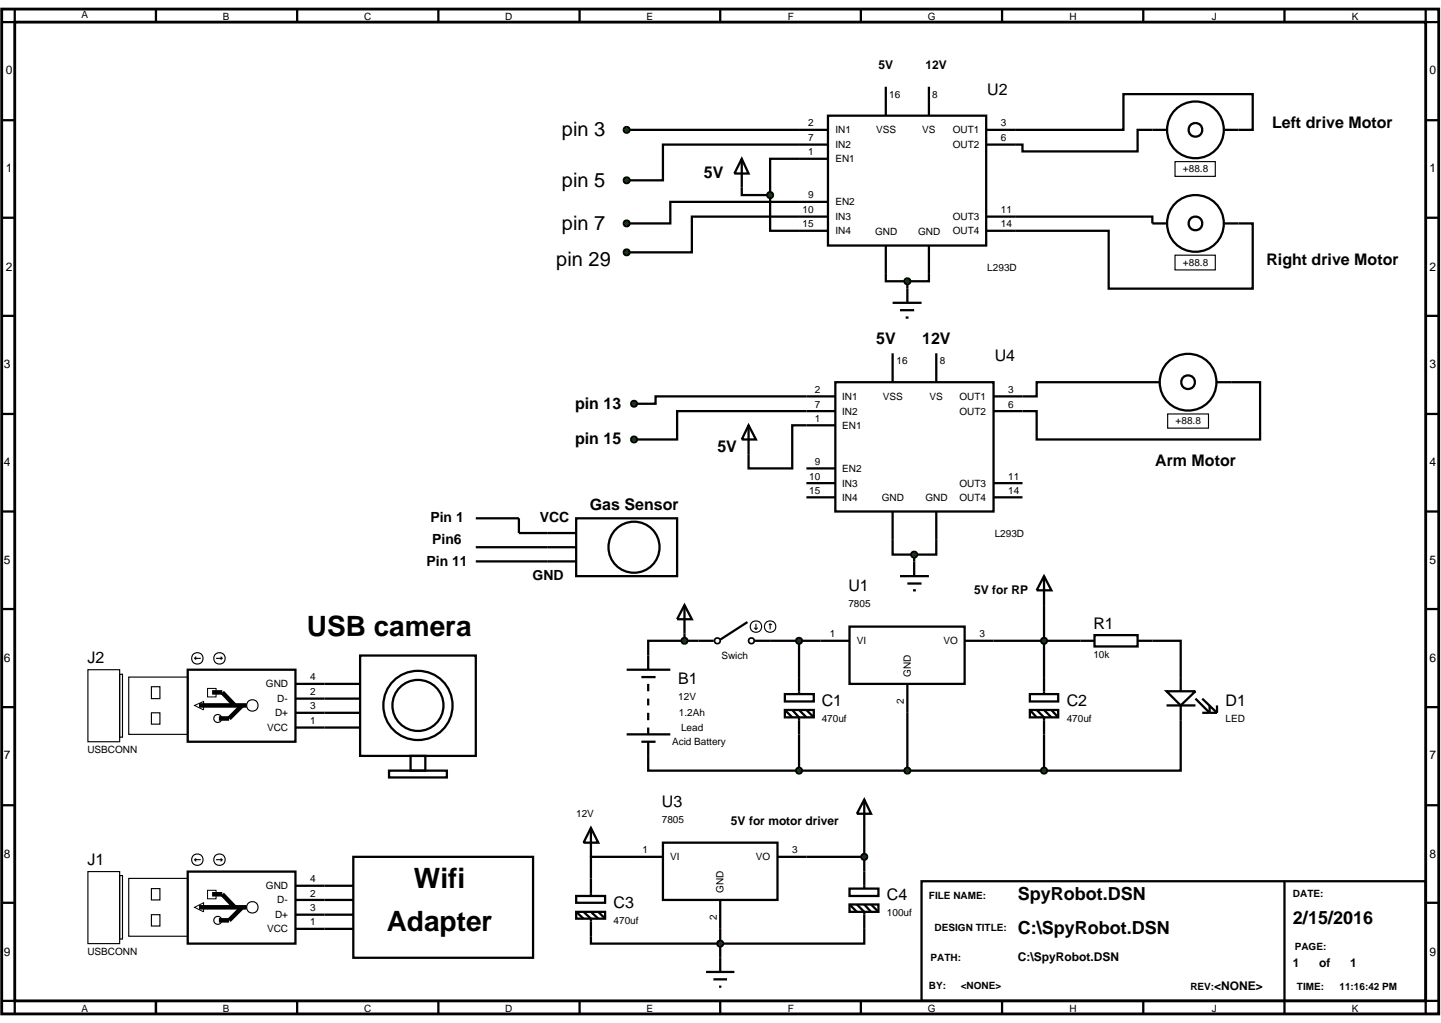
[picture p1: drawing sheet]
<svg xmlns="http://www.w3.org/2000/svg" width="254mm" height="180mm" viewBox="0 0 254 180" stroke-linecap="round" stroke-linejoin="round" font-family="sans-serif">
<path d="M.3 1.6h253.4v177.2h-253.4zM2.6 3.9h248.8v172.6h-248.8z" fill="none" stroke="#000" stroke-width=".5"/>
<g fill="none" stroke="#000" stroke-width=".4">
<path d="M2.6 1.6v2.3h-2.3M27.5 1.6v2.3M52.4 1.6v2.3M77.3 1.6v2.3M102.2 1.6v2.3M127 1.6v2.3M151.8 1.6v2.3M156.2 15.3v5.1M163.8 15.3v5.1M176.7 1.6v2.3M201.6 1.6v2.3M226.5 1.6v2.3"/>
<path d="M251.4 1.6v2.3h2.3M.3 21.2h2.3M.3 38.4h2.3M110.5 22.9h35.5M130.8 33.1v1.3h5M135.8 34.4v6.3h10.2M146 20.4h27.9v22.9h-27.9zM146 28h-10.2v6.4M146 25.5h-29.1v6.3h-6.4M146 35.6h-27.8v3.8h-7.7M146 38.2h-24v6.3h-11.5M173.9 22.9h24.2v-6.3h22.8v6.3h-5"/>
<path d="M173.9 38.2h29.3v1.2h2.5M205.7 22.9h-5.1v3.8h-20.3v-1.2h-6.4M215.9 39.4h5v11.5h-25.4v-10.2h-21.6M251.4 21.2h2.3M251.4 38.4h2.3M.3 55.7h2.3M156.2 43.3v6.3h3.8M157.4 53.4h5.1M158.7 54.7h2.5M159.7 56h.5M160 49.6v3.8M163.8 43.3v6.3h-3.8"/>
<path d="M251.4 55.7h2.3M.3 73h2.3M142.2 69.9h-26.6v1.3h-3.8M142.2 72.5h-22.8v5h-7.6M142.2 75h-2.5v7.6h-7.7v-2.5M201.9 67.4h-19.1v2.5h-2.5M217.1 67.4h5.1v10.1h-39.4v-5h-2.5M251.4 73h2.3M.3 90.2h2.3M157.4 95.2v2.6h3.8M161.2 97.8v1.2M165.1 95.2v2.6h-3.9"/>
<path d="M251.4 90.2h2.3M.3 107.4h2.3M33.1 118.1h19v12.7h-19zM63.5 115.6h20.4v17.7h-20.4zM110.5 118.1h7.7M113.1 119.4h2.5M120.7 113h-6.4v5.1M120.7 113h5.3M120.7 111.7v1.3M131.8 109.7l-4.8 3.1M133 113h16.8M140.9 113v6.4"/>
<path d="M149.8 110.5h20.3v10.1h-20.3zM170.1 113h22.9M184.1 101.6l1.3 2.5h-2.6zM184.1 101.6v17.8M193 112h7.6v2h-7.6zM200.6 113h7.6v8.9M251.4 107.4h2.3M.3 124.7h2.3M52.1 125.7h11.4M52.1 128.3h11.4M52.1 123.2h11.4M52.1 120.6h11.4"/>
<path d="M68.6 135.9h10.2v1.2h-10.2zM72.4 133.3h2.6v2.6h-2.6zM110.5 129.5h7.7M113.1 130.8h2.5M114.3 130.8v5.1h26.6M114.3 120.6v1.3M114.3 123.2v1.2M114.3 125.7v1.3M114.3 128.3v1.2M140.9 129.5v6.4M140.9 135.9h43.2M160 120.6v15.3"/>
<path d="M184.1 129.5v6.4M205.7 121.9h5.1l-2.6 2.5zM205.7 124.4h5.1M208.2 124.4v11.5h-24.1M210.8 123.2l2.5 2.5v-1.3M212 123.2l2.6 2.5M212 125.7h2.6M214.6 124.4v1.3M251.4 124.7h2.3M.3 142h2.3M.3 159.2h2.3M33.1 153.7h19v12.7h-19z"/>
<path d="M52.1 158.7h10.2M52.1 156.2h10.2M62.3 151.1h31.7v17.8h-31.7zM116.9 148.6h20.2v10.1h-20.2zM116.9 151.1h-12.7v3.8M127 158.7v12.7M137.1 151.1h15.3M152.4 141l1.2 2.5h-2.5zM152.4 141v12.7M162.5 155.4h88.9v21.1h-88.9zM226.5 155.4v23.4M251.4 142h2.3"/>
<path d="M251.4 159.2h2.3M.3 176.5h2.3v2.3M27.5 176.5v2.3M52.1 163.8h10.2M52.1 161.3h10.2M52.4 176.5v2.3M77.3 176.5v2.3M102.2 176.5v2.3M124.5 171.4h5M125.8 172.7h2.4M126.8 174h.4M127 176.5v2.3"/>
<path d="M151.8 176.5v2.3M152.4 163.8v2.6h-48.2v-1.3M176.7 176.5v2.3M201.6 176.5v2.3M253.7 176.5h-2.3v2.3"/>
<circle cx="210.8" cy="22.9" r="1.21"/>
<circle cx="210.8" cy="39.4" r="1.21"/>
<circle cx="210.8" cy="39.4" r="5"/>
<circle cx="210.8" cy="22.9" r="5"/>
<circle cx="73.7" cy="124.4" r="4.5"/>
<circle cx="73.7" cy="124.4" r="6.1"/>
</g>
<g fill="none" stroke="#000" stroke-width=".3">
<circle cx="126.5" cy="113" r=".51"/>
<circle cx="132.5" cy="113" r=".51"/>
</g>
<g fill="none" stroke="#000" stroke-width=".2">
<path d="M207.2 28.5h7.1v2.6h-7.1zM207.2 45h7.1v2.6h-7.1zM15.5 118.1h5.6v12.7h-5.6zM21.1 118.9h.5v11.1h-.5zM22.7 119.4h10.4v10.1h-10.4zM34.3 116.1h1.1M34.3 116.1l.3 .2M34.6 115.8l-.3 .3M38.1 116.1h1.1M38.9 115.8l.3 .3M39.2 116.1l-.3 .2M133 110.7l.3 .3"/>
<path d="M133.3 110v1M133.6 110.7l-.3 .3M135.8 110l-.2 .2M135.8 110l.3 .2M135.8 110v1M26.7 121.1h1.5v2.1h-1.5zM26.7 125.7h1.5v2h-1.5zM15.5 153.7h5.6v12.7h-5.6zM21.1 154.4h.5v11.2h-.5zM22.7 154.9h10.4v10.2h-10.4zM26.7 156.7h1.5v2h-1.5zM34.3 151.6h1.1"/>
<path d="M34.3 151.6l.3 .3M34.6 151.4l-.3 .2M38.1 151.6h1.1M38.9 151.4l.3 .2M39.2 151.6l-.3 .3M26.7 161.3h1.5v2h-1.5z"/>
<circle cx="34.8" cy="116.1" r="1.01"/>
<circle cx="38.7" cy="116.1" r="1.01"/>
<circle cx="133.3" cy="110.5" r="1.01"/>
<circle cx="135.8" cy="110.5" r="1.01"/>
<circle cx="38.4" cy="126.7" r=".7"/>
<circle cx="44.5" cy="124.4" r="1.01"/>
<circle cx="34.8" cy="151.6" r="1.01"/>
<circle cx="38.7" cy="151.6" r="1.01"/>
<circle cx="38.4" cy="162.3" r=".7"/>
<circle cx="44.5" cy="160" r="1.01"/>
</g>
<path d="M35.1 124.4h8.4M37.4 122.1h1.8l2.2 2.3M42.7 124.4l-2.3 2.3h-1.8M35.1 160h8.4M37.4 157.7h1.8l2.2 2.3M42.7 160l-2.3 2.3h-1.8" fill="none" stroke="#000" stroke-width=".8" stroke-linecap="butt"/>
<path d="M34.3 124.4l1.6-.7v1.5zM36.6 121.4h1.5v1.5h-1.5zM34.3 160l1.6-.8v1.6zM36.6 157h1.5v1.5h-1.5z" fill="none" stroke="#000" stroke-width=".18"/>
<g fill="#004000" stroke="#000" stroke-width=".4">
<path d="M183.7 112.7l.4-.2-.5 .5zM184.1 112.5l.4 .2 .1 .3zM184.1 113.5l.5-.5-.2 .4zM183.6 113l.5 .5-.4-.2z"/>
<path d="M159.7 135.5l.3-.1-.5 .5zM160 135.4l.3 .1 .2 .4zM160.5 135.9l-.2 .4-.3 .1zM159.5 135.9l.5 .5-.4-.2z"/>
</g>
<g fill="#004000">
<path d="M184.1 112.5l.5 .5-.5 .5-.5-.5z"/>
<path d="M160 135.4l.5 .5-.5 .5-.5-.5z"/>
</g>
<g fill="none" stroke="#000" stroke-width=".4">
<path d="M101.6 158h5.1v1.2h-5.1zM104.2 154.9v3.1M149.8 156.7h5.1v1.3h-5.1zM149.8 159.5h5.1v1.3h-5.1zM149.8 159.5l1.3 1.3M151.1 159.5l1.3 1.3v3M152.4 153.7v3M152.4 159.5l1.2 1.3M153.6 159.5l1.3 1.3M101.6 160.8h5.1v1.2h-5.1zM101.6 160.8l1.3 1.2M102.9 160.8l1.3 1.2v3.1"/>
<path d="M104.2 160.8l1.3 1.2M105.5 160.8l1.2 1.2"/>
</g>
<g fill="#004000" stroke="#000" stroke-width=".4">
<path d="M126.7 166l.3-.1-.5 .5zM127 165.9l.3 .1 .2 .4zM127.5 166.4l-.2 .4-.3 .1zM126.5 166.4l.5 .5-.3-.1z"/>
<path d="M152 150.8l.4-.2-.5 .5zM152.4 150.6l.4 .2 .1 .3zM152.9 151.1l-.2 .4-.3 .1zM151.9 151.1l.5 .5-.3-.1z"/>
</g>
<g fill="#004000">
<path d="M127 165.9l.5 .5-.5 .5-.5-.5z"/>
<path d="M152.4 150.6l.5 .5-.5 .5-.5-.5z"/>
</g>
<path d="M120.7 106.7l1.3 2.5h-2.6zM120.7 106.7v5M104.2 146l1.3 2.6h-2.6zM104.2 146v5.1" fill="none" stroke="#000" stroke-width=".4"/>
<path d="M120.3 112.7l.4-.2-.5 .5zM120.7 112.5l.4 .2 .1 .3zM121.2 113l-.2 .4-.3 .1zM120.2 113l.5 .5-.3-.1z" fill="#004000" stroke="#000" stroke-width=".4"/>
<path d="M120.2 113l.5-.5 .5 .5-.5 .5z" fill="#004000"/>
<path d="M140.9 119.4v3M138.4 122.4h5.1v1.3h-5.1zM138.4 125.2h5.1v1.3h-5.1zM138.4 125.2l1.3 1.3M139.7 125.2l1.2 1.3v3M140.9 125.2l1.3 1.3M142.2 125.2l1.3 1.3" fill="none" stroke="#000" stroke-width=".4"/>
<g fill="#004000" stroke="#000" stroke-width=".4">
<path d="M140.5 112.7l.4-.2-.5 .5zM140.9 112.5l.4 .2 .1 .3zM141.4 113l-.2 .4-.3 .1zM140.4 113l.5 .5-.3-.1z"/>
<path d="M140.5 135.6l.4-.2-.5 .5zM140.9 135.4l.3 .1 .2 .4zM141.4 135.9l-.1 .3-.4 .2zM140.4 135.9l.5 .5-.3-.1z"/>
</g>
<g fill="#004000">
<path d="M140.4 113l.5-.5 .5 .5-.5 .5z"/>
<path d="M140.4 135.9l.5-.5 .5 .5-.5 .5z"/>
</g>
<path d="M184.1 119.4v3M181.6 122.4h5v1.3h-5zM181.6 125.2h5v1.3h-5zM181.6 125.2l1.2 1.3M182.8 125.2l1.3 1.3v3M184.1 125.2l1.3 1.3M185.4 125.2l1.2 1.3" fill="none" stroke="#000" stroke-width=".4"/>
<path d="M183.7 135.6l.4-.2-.5 .5zM184.1 135.4l.3 .1 .2 .4zM184.1 136.4l.5-.5-.1 .3zM183.6 135.9l.5 .5-.4-.2z" fill="#004000" stroke="#000" stroke-width=".4"/>
<path d="M184.1 135.4l.5 .5-.5 .5-.5-.5z" fill="#004000"/>
<g fill="none" stroke="#000" stroke-width=".4">
<path d="M142.2 69.9h5.1M142.2 72.5h5.1M142.2 75h5.1M147.3 67.4h27.9v22.8h-27.9zM157.4 62.3v5.1M165.1 62.3v5.1M175.2 69.9h5.1M175.2 72.5h5.1M142.2 85.2h5.1M142.2 87.7h5.1M142.2 82.6h5.1M157.4 90.2v5"/>
<path d="M165.1 90.2v5M175.2 85.2h5.1M175.2 87.7h5.1"/>
</g>
<path d="M159.6 49.3l.4-.2-.5 .5zM160 49.1l.3 .1 .2 .4zM160.5 49.6l-.2 .4-.3 .1zM159.5 49.6l.5 .5-.4-.2z" fill="#004000" stroke="#000" stroke-width=".4"/>
<path d="M159.5 49.6l.5-.5 .5 .5-.5 .5z" fill="#004000"/>
<path d="M161.2 99v2.6M158.7 101.6h5.1M160 102.9h2.5M161 104.1h.5" fill="none" stroke="#000" stroke-width=".4"/>
<path d="M160.9 97.4l.3-.1-.5 .5zM161.2 97.3l.3 .1 .2 .4zM161.7 97.8l-.1 .3-.4 .2zM160.7 97.8l.5 .5-.3-.1z" fill="#004000" stroke="#000" stroke-width=".4"/>
<path d="M161.2 97.3l.5 .5-.5 .5-.5-.5z" fill="#004000"/>
<path d="M130.8 28l1.2 2.6h-2.5zM130.8 28v5.1" fill="none" stroke="#000" stroke-width=".4"/>
<g fill="#004000" stroke="#000" stroke-width=".4">
<path d="M135.5 34l.3-.1-.5 .5zM135.8 33.9l.4 .2 .1 .3zM136.3 34.4l-.1 .3-.4 .2zM135.3 34.4l.5 .5-.3-.1z"/>
<path d="M110.1 22.6l.4-.2-.5 .5zM110.5 22.4l.3 .1 .2 .4zM111 22.9l-.1 .3-.4 .2zM110 22.9l.5 .5-.4-.2z"/>
<path d="M110.2 31.4l.3-.1-.5 .5zM110.5 31.3l.3 .1 .2 .4zM110.5 32.3l.5-.5-.2 .4zM110 31.8l.5 .5-.4-.2z"/>
<path d="M110.1 39.1l.4-.2-.5 .5zM110.5 38.9l.3 .1 .2 .4zM110.5 39.9l.5-.5-.2 .4zM110 39.4l.5 .5-.4-.2z"/>
<path d="M110.2 44.1l.3-.1-.5 .5zM110.5 44l.3 .1 .2 .4zM110.5 45l.5-.5-.2 .4zM110 44.5l.5 .5-.4-.2z"/>
</g>
<g fill="#004000">
<path d="M135.8 33.9l.5 .5-.5 .5-.5-.5z"/>
<path d="M110 22.9l.5-.5 .5 .5-.5 .5z"/>
<path d="M110.5 31.3l.5 .5-.5 .5-.5-.5z"/>
<path d="M110 39.4l.5-.5 .5 .5-.5 .5z"/>
<path d="M110.5 44l.5 .5-.5 .5-.5-.5z"/>
</g>
<path d="M205.9 73h7.2v2.5h-7.2z" fill="none" stroke="#000" stroke-width=".2"/>
<g fill="none" stroke="#000" stroke-width=".4">
<path d="M201.9 67.4h2.5M214.6 67.4h2.5"/>
<circle cx="209.5" cy="67.4" r="1.21"/>
<circle cx="209.5" cy="67.4" r="5"/>
</g>
<g fill="#004000" stroke="#000" stroke-width=".4">
<path d="M111.5 70.8l.3-.1-.5 .5zM111.8 70.7l.3 .1 .2 .4zM111.8 71.7l.5-.5-.2 .4zM111.3 71.2l.5 .5-.4-.2z"/>
<path d="M111.5 77.1l.3-.1-.5 .5zM111.8 77l.3 .1 .2 .4zM111.8 78l.5-.5-.2 .4zM111.3 77.5l.5 .5-.4-.2z"/>
</g>
<g fill="#004000">
<path d="M111.8 70.7l.5 .5-.5 .5-.5-.5z"/>
<path d="M111.8 77l.5 .5-.5 .5-.5-.5z"/>
</g>
<g fill="none" stroke="#000" stroke-width=".4">
<path d="M132 75l1.3 2.5h-2.5zM132 75v5.1M83.9 91.4h7.6v2.6h10.1M83.9 96.5h17.7M83.9 99h17.7M101.6 91.4h17.8v10.2h-17.8z"/>
<circle cx="111.8" cy="96.5" r="4.5"/>
</g>
<g font-size="4.9">
<text x="54.1" y="112.2">USB camera</text>
<text x="73" y="156.6">Wifi</text>
<text x="68.2" y="164.2">Adapter</text>
</g>
<g font-size="3.5">
<text x="99.1" y="24">pin 3</text>
<text x="99.1" y="32.9">pin 5</text>
<text x="99.1" y="40.5">pin 7</text>
<text x="98.1" y="46.9">pin 29</text>
</g>
<g font-size="3.2">
<text x="179.5" y="158.8">SpyRobot.DSN</text>
<text x="179.5" y="164.7">C:\SpyRobot.DSN</text>
<text x="228" y="162.9">2/15/2016</text>
</g>
<g font-size="2.8">
<text x="174.1" y="16.8">U2</text>
<text x="224.3" y="22.6">Left drive Motor</text>
<text x="124.1" y="31.5">5V</text>
<text x="223.3" y="46.7">Right drive Motor</text>
<text x="154.5" y="60.7">5V</text>
<text x="162.6" y="60.7">12V</text>
<text x="175.4" y="63.7">U4</text>
<text x="101.4" y="72.1">pin 13</text>
<text x="101.4" y="78.4">pin 15</text>
<text x="126.5" y="79.7">5V</text>
<text x="203.7" y="82.3">Arm Motor</text>
<text x="104" y="89.9">Gas Sensor</text>
<text x="149.6" y="104.2">U1</text>
<text x="192.8" y="110.9">R1</text>
<text x="15.4" y="117">J2</text>
<text x="119.6" y="120.7">B1</text>
<text x="144.9" y="124.5">C1</text>
<text x="188.1" y="124.5">C2</text>
<text x="216.1" y="124.5">D1</text>
<text x="116.7" y="142.3">U3</text>
<text x="15.4" y="152.5">J1</text>
<text x="108.2" y="160.1">C3</text>
<text x="156.4" y="158.8">C4</text>
</g>
<g font-size="2.5">
<text x="75.9" y="92.1">Pin 1</text>
<text x="76.2" y="95.9">Pin6</text>
<text x="95.2" y="92.1">VCC</text>
<text x="75.2" y="99.7">Pin 11</text>
<text x="93.9" y="102.3">GND</text>
</g>
<g font-size="2.1">
<text x="1" y="13.1">0</text>
<text x="154.9" y="12.1">5V</text>
<text x="163.2" y="12.1">12V</text>
<text x="252.1" y="13.1">0</text>
<text x="1" y="30.4">1</text>
<text x="252.1" y="30.4">1</text>
<text x="1" y="47.7">2</text>
<text x="252.1" y="47.7">2</text>
<text x=".7" y="64.9">3</text>
<text x="252.1" y="64.9">3</text>
<text x=".7" y="82.2">4</text>
<text x="252.1" y="82.2">4</text>
<text x=".7" y="99.4">5</text>
<text x="252.1" y="99.4">5</text>
<text x="171.8" y="104.7">5V for RP</text>
<text x=".7" y="116.7">6</text>
<text x="252.1" y="116.7">6</text>
<text x=".7" y="133.9">7</text>
<text x="252.1" y="133.9">7</text>
<text x="128.9" y="145.4">5V for motor driver</text>
<text x=".7" y="151.2">8</text>
<text x="252.1" y="151.2">8</text>
<text x=".7" y="168.5">9</text>
<text x="179.5" y="169.5">C:\SpyRobot.DSN</text>
<text x="228" y="170.5">1</text>
<text x="232.6" y="170.5">of</text>
<text x="238.1" y="170.5">1</text>
<text x="252.1" y="168.5">9</text>
<text x="214.1" y="174.6">&lt;NONE&gt;</text>
</g>
<g font-size="1.8">
<text x="14.4" y="3.2">A</text>
<text x="39.3" y="3.5">B</text>
<text x="64.2" y="3.5">C</text>
<text x="89.1" y="3.5">D</text>
<text x="114" y="3.5">E</text>
<text x="138.9" y="3.5">F</text>
<text x="163.6" y="3.5">G</text>
<text x="188.6" y="3.5">H</text>
<text x="213.7" y="3.5">J</text>
<text x="238.4" y="3.5">K</text>
<text x="156.8" y="17.3">16</text>
<text x="164.4" y="17.3">8</text>
<text x="142.5" y="22.3">2</text>
<text x="147.3" y="23.5">IN1</text>
<text x="154.5" y="23.5">VSS</text>
<text x="162.6" y="23.5">VS</text>
<text x="168" y="23.5">OUT1</text>
<text x="176.5" y="22.3">3</text>
<text x="142.5" y="24.9">7</text>
<text x="142.5" y="27.4">1</text>
<text x="147.3" y="26.1">IN2</text>
<text x="147.3" y="28.6">EN1</text>
<text x="168" y="26.1">OUT2</text>
<text x="176.5" y="24.9">6</text>
<text x="142.5" y="35">9</text>
<text x="208.6" y="30.4">+88.8</text>
<text x="141.5" y="37.6">10</text>
<text x="141.5" y="40.1">15</text>
<text x="147.3" y="38.8">IN3</text>
<text x="147.3" y="41.3">IN4</text>
<text x="147.3" y="36.2">EN2</text>
<text x="154.3" y="41.4">GND</text>
<text x="161.9" y="41.4">GND</text>
<text x="168" y="38.8">OUT3</text>
<text x="168" y="41.3">OUT4</text>
<text x="176.5" y="37.6">11</text>
<text x="176.5" y="40.1">14</text>
<text x="174.1" y="47.8">L293D</text>
<text x="208.6" y="46.9">+88.8</text>
<text x="158.1" y="64.2">16</text>
<text x="165.7" y="64.2">8</text>
<text x="143.7" y="69.3">2</text>
<text x="143.7" y="71.9">7</text>
<text x="148.5" y="70.5">IN1</text>
<text x="155.7" y="70.5">VSS</text>
<text x="163.9" y="70.5">VS</text>
<text x="169.2" y="70.5">OUT1</text>
<text x="177.8" y="69.3">3</text>
<text x="177.8" y="71.9">6</text>
<text x="143.7" y="74.4">1</text>
<text x="148.5" y="73.1">IN2</text>
<text x="148.5" y="75.6">EN1</text>
<text x="169.2" y="73.1">OUT2</text>
<text x="207.3" y="74.8">+88.8</text>
<text x="143.7" y="82">9</text>
<text x="148.5" y="83.2">EN2</text>
<text x="142.7" y="84.6">10</text>
<text x="142.7" y="87.1">15</text>
<text x="148.5" y="85.8">IN3</text>
<text x="148.5" y="88.3">IN4</text>
<text x="155.5" y="88.4">GND</text>
<text x="163.2" y="88.4">GND</text>
<text x="169.2" y="85.8">OUT3</text>
<text x="169.2" y="88.3">OUT4</text>
<text x="177.8" y="84.6">11</text>
<text x="177.8" y="87.1">14</text>
<text x="175.4" y="94.7">L293D</text>
<text x="149.6" y="107">7805</text>
<text x="146.3" y="112.4">1</text>
<text x="151.1" y="113.6">VI</text>
<text x="166.4" y="113.6">VO</text>
<text x="172.7" y="112.4">3</text>
<text x="54.7" y="120">4</text>
<text x="127.2" y="116.2">Swich</text>
<text x="160.6" y="119.4" transform="rotate(-90 160.6 119.4)">GND</text>
<text x="192.8" y="116">10k</text>
<text x="46.9" y="121.2">GND</text>
<text x="48.9" y="123.8">D-</text>
<text x="54.7" y="125.1">3</text>
<text x="54.7" y="122.6">2</text>
<text x="119.6" y="123.5">12V</text>
<text x="159.4" y="124.2" transform="rotate(-90 159.4 124.2)">2</text>
<text x="47.1" y="128.9">VCC</text>
<text x="48.5" y="126.3">D+</text>
<text x="54.7" y="127.7">1</text>
<text x="118.5" y="131.4">Acid Battery</text>
<text x="119.7" y="126.3">1.2Ah</text>
<text x="120.1" y="128.9">Lead</text>
<text x="144.9" y="127.3">470uf</text>
<text x="188.1" y="127.3">470uf</text>
<text x="216.1" y="127.3">LED</text>
<text x="15.4" y="132.8">USBCONN</text>
<text x="101.6" y="144.1">12V</text>
<text x="116.7" y="145.1">7805</text>
<text x="54.7" y="155.6">4</text>
<text x="113.3" y="150.5">1</text>
<text x="118.2" y="151.7">VI</text>
<text x="133.3" y="151.7">VO</text>
<text x="139.7" y="150.5">3</text>
<text x="46.9" y="156.8">GND</text>
<text x="48.5" y="161.9">D+</text>
<text x="48.9" y="159.3">D-</text>
<text x="54.7" y="160.7">3</text>
<text x="54.7" y="158.1">2</text>
<text x="127.6" y="157.5" transform="rotate(-90 127.6 157.5)">GND</text>
<text x="156.4" y="161.6">100uf</text>
<text x="163.8" y="158.6">FILE NAME:</text>
<text x="228" y="158.1">DATE:</text>
<text x="47.1" y="164.4">VCC</text>
<text x="54.7" y="163.2">1</text>
<text x="108.2" y="162.9">470uf</text>
<text x="126.4" y="162.3" transform="rotate(-90 126.4 162.3)">2</text>
<text x="164.8" y="164.2">DESIGN TITLE:</text>
<text x="228.3" y="167.5">PAGE:</text>
<text x="15.4" y="168.4">USBCONN</text>
<text x="164.1" y="169.5">PATH:</text>
<text x="14.4" y="178.4">A</text>
<text x="39.3" y="178.4">B</text>
<text x="64.2" y="178.4">C</text>
<text x="89.1" y="178.4">D</text>
<text x="114" y="178.4">E</text>
<text x="138.9" y="178.4">F</text>
<text x="163.6" y="178.4">G</text>
<text x="163.8" y="174.4">BY:</text>
<text x="169.4" y="174.4">&lt;NONE&gt;</text>
<text x="188.6" y="178.4">H</text>
<text x="209.9" y="174.6">REV:</text>
<text x="213.7" y="178.4">J</text>
<text x="228.7" y="174.6">TIME:</text>
<text x="236.2" y="174.6">11:16:42 PM</text>
<text x="238.4" y="178.4">K</text>
</g>
</svg>
